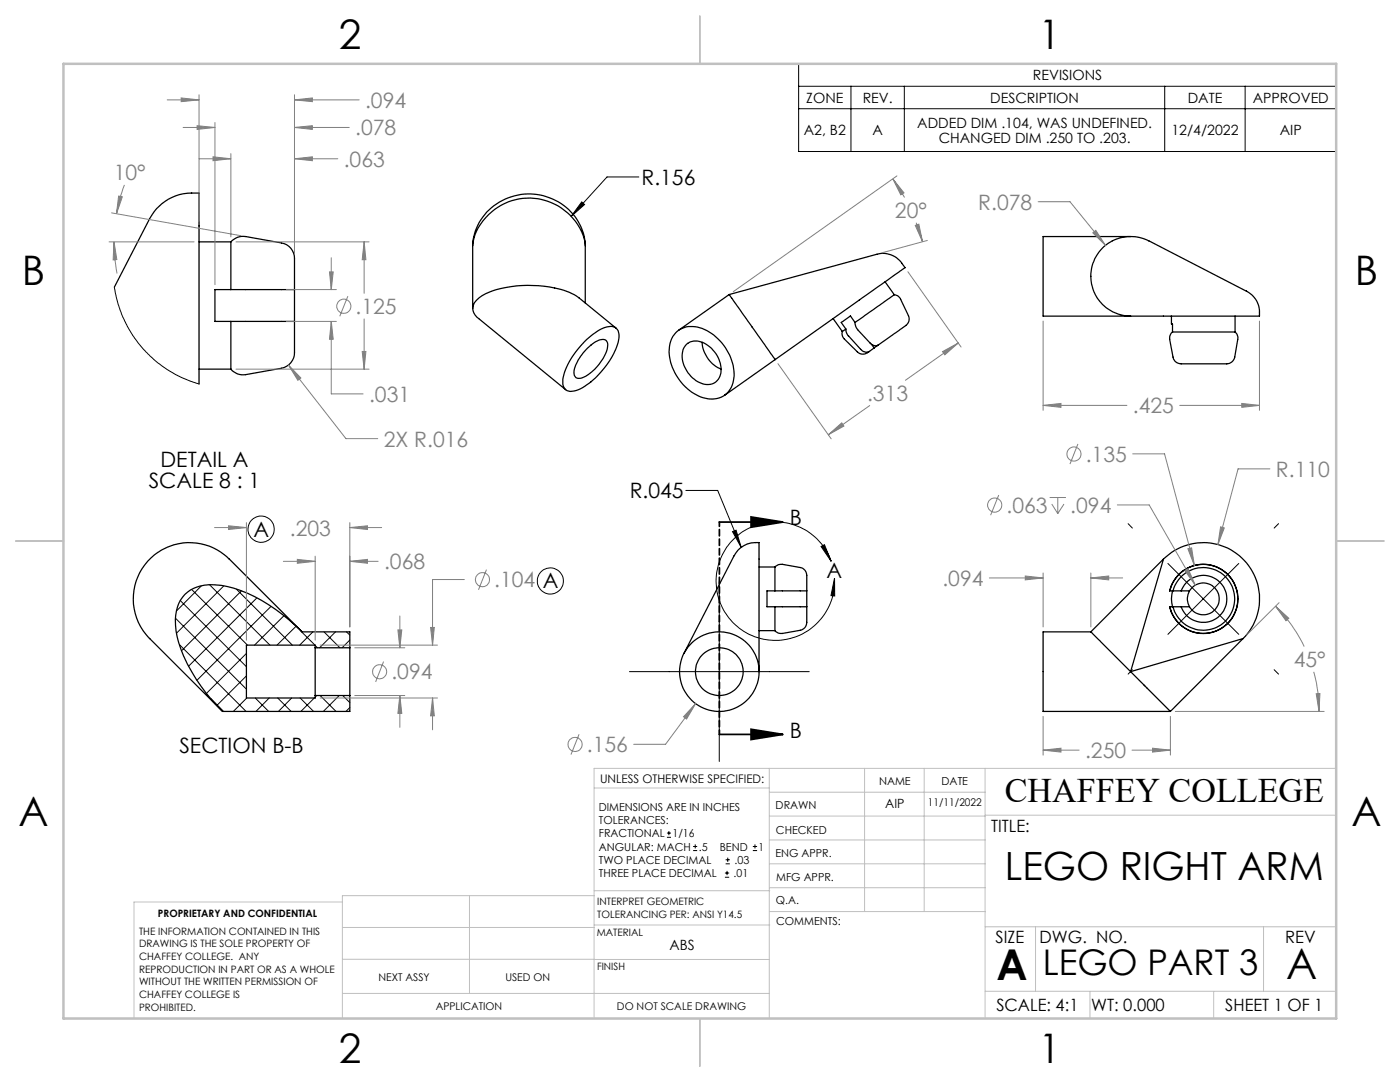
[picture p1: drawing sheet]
<svg xmlns="http://www.w3.org/2000/svg" width="279mm" height="216mm" viewBox="0 0 279 216" stroke-linecap="round" stroke-linejoin="round" font-family="sans-serif">
<g fill="none" stroke="#000" stroke-width=".25">
<path d="M29.8 43.7l-7 13.6M29.9 43.6a9.6 9.6 0 0 1 9.8-5v38M39.7 48.3h6.4M46.1 48.3a3.2 3.2 0 0 1 2.9-1.1l7.2 1.3a3.4 3.4 0 0 1 2.6 4.1v5.2M46.1 48.3v9.5M46.1 57.8h12.7M46.1 57.8h-3.2v6.3h3.2M58.8 57.8v6.3M116.8 48.9a11.3 11.3 0 0 0-17.1-8.6 10.5 10.5 0 0 0-5.4 8.7M145.5 58.8l29.5-8.1a4.6 4.6 0 0 1 5 1.8l.6 .9-25.9 18.4M145.5 58.8l9.2 13M145.5 58.8l-10.1 7.1"/>
<path d="M176.6 56.2l1.9 2.6M178.5 58.8a1.47 1.47 0 0 1 1.2 .9l1.6 3.3a2.18 2.18 0 0 1-1.4 2.6l-4.6 3.2M178.5 58.8l-7.9 5.5M225.6 47.2h-17.4v15.9h43.2a4.8 4.8 0 0 0-2.6-5M229.3 48.1a7.9 7.9 0 0 0-11.4 5.2 7.9 7.9 0 0 0 7.7 9.8M229.3 48l19.4 10.1M248.7 58.1h.1M39.7 73.7h6.4M46.1 64.1v9.6M46.1 64.1h12.7M58.8 64.1v5.3a3.5 3.5 0 0 1-2.6 4.1l-7.2 1.3a3.1 3.1 0 0 1-2.9-1.1M94.3 61.5a2.63 2.63 0 0 0 1.2 2.1l17.4 14.2"/>
<path d="M94.3 61.5a4.4 4.4 0 0 1 3.4-3.2 23.1 23.1 0 0 1 16.8 .5l1.1 .7 7.3 6M116.8 60.5v-11.4a11 11 0 0 0-8.8-9.3 11.5 11.5 0 0 0-13.6 8.4l-.1 13.3M117 69.7a4.7 4.7 0 0 1 3.6-1.9 1.28 1.28 0 0 1 .6 1.7 9.5 9.5 0 0 1-5.2 6 1.15 1.15 0 0 1-1.2-.4 1.15 1.15 0 0 1-.2-1.2l.2-.7a10.6 10.6 0 0 1 2.2-3.5zM117.1 67.7l.4-.3a6.9 6.9 0 0 1 4.7-2.2 1.82 1.82 0 0 1 1.3 2.4 16 16 0 0 1-8.3 10.3 1.94 1.94 0 0 1-2.7-.7 6.2 6.2 0 0 1 1.1-5l1.6-2.3zM134.8 66.4a4.8 4.8 0 0 1 5.8-.6 10.3 10.3 0 0 1 5.8 9.7 4.4 4.4 0 0 1-6 3.9 10.2 10.2 0 0 1-6.7-10.6l.4-1.3zM137 68.7a3.5 3.5 0 0 1 4.6 .5 5.6 5.6 0 0 1 2.1 5.9 2.75 2.75 0 0 1-4.1 1.2 5.8 5.8 0 0 1-3.1-6.8zM140.1 68.3a6.3 6.3 0 0 0 3.8 5.4M154.7 71.8l-10.1 7.1M166.3 63.6l1.8 2.5M168.1 66.1a1.53 1.53 0 0 0 .4 1.6l2.6 2.5a1.7 1.7 0 0 0 2.4-.1M168.8 65.7l-.7 .4M168.8 65.7l.1 .6 .3 .7 2.6 2.7a1.37 1.37 0 0 0 1.7 .4"/>
<path d="M170.6 64.3l.2 .8 .4 .7 2.4 2.6a1.38 1.38 0 0 0 1.7 .4M170.6 64.3l-.9-1.3-1.6 1.2-.2 .1 .9 1.4M173.9 68.7l.5 .7M174.4 69.4l-.9 .7M175.3 68.8l-.9 .6M233.8 63.1v1.6h.2v1.6M234 66.3l-.5 .7-.1 .7 .7 3.6a1.83 1.83 0 0 0 2.3 1.3h5.1a12.1 12.1 0 0 0 4.1-.2l.7-.9 .7-3.8a1.6 1.6 0 0 0-.5-1.4M234 66.3h12.5M246.5 63.1v3.2M146.5 110.9l-10 19.5M146.6 110.8a4.7 4.7 0 0 1 4.9-2.5v25.7M151.5 113.1h3.2"/>
<path d="M154.7 113.1a1.6 1.6 0 0 1 1.4-.5l3.6 .6a2.11 2.11 0 0 1 1.3 2.6v2.1M154.7 113.1v4.8M154.7 117.9h6.3M154.7 117.9h-1.6v3.2h1.6M161 117.9v3.2M232.2 111.5a11.2 11.2 0 0 1 15.9 .1 11.2 11.2 0 0 1 0 15.8M232.2 111.5l-14.5 14.6M232.2 111.5l-6.6 22.5M233.4 117.9a6.9 6.9 0 0 1 10.7-4.1 6.9 6.9 0 0 1 0 11.4 6.9 6.9 0 0 1-10.7-4.1M233.4 117.9a6.9 6.9 0 0 1 10.6-4.1 6.9 6.9 0 0 1 0 11.4 6.9 6.9 0 0 1-10.6-4.1M233.4 117.9h.7M234 117.9a6.1 6.1 0 0 0 0 3.2"/>
<path d="M234.1 117.9a6.3 6.3 0 0 1 9.6-3.5 6.3 6.3 0 0 1 0 10.2 6.3 6.3 0 0 1-9.6-3.5M234.1 117.9h1.6M235.7 117.9a4.7 4.7 0 0 1 7.2-2.2 4.7 4.7 0 0 1 0 7.6 4.7 4.7 0 0 1-7.2-2.2M235.7 117.9h1.7M237.4 117.9a3.2 3.2 0 0 1 4.8-.8 3.2 3.2 0 0 1 0 4.8 3.2 3.2 0 0 1-4.8-.8M237.4 117.9a3.2 3.2 0 0 0 0 3.2M60.3 126.1a31.1 31.1 0 0 0-16.1-9.3 8.2 8.2 0 0 0-7.3 1.8 8.2 8.2 0 0 0-1.8 7.3 29.7 29.7 0 0 0 7.6 14.3l1.7 1.8M60.3 126.1l-14.5-14.6a11.2 11.2 0 0 0-15.9 .1 11.2 11.2 0 0 0 0 15.8l14.5 14.6M60.3 126.1h9.5v3.2M62.9 129.3v9.5M62.9 129.3h6.9M62.9 129.3v-.6h-13.7v10.6h13.7v-.5"/>
<path d="M62.9 138.8h6.9M69.8 129.3v9.5M69.8 138.8v3.2h-25.4M151.5 125.8h3.2M154.7 121.1v4.7M154.7 121.1h6.3M161 121.1v2.8a1.7 1.7 0 0 1-1.3 1.9l-3.6 .6a1.52 1.52 0 0 1-1.4-.6M217.7 126.1h-9.5v15.9h25.4M217.7 126.1l7.9 7.9M225.6 134l8 8M233.4 121.1h.7M234.1 121.1h1.6"/>
<path d="M235.7 121.1h1.7M248.1 127.4l-22.5 6.6M248.1 127.4l-14.5 14.6"/>
<circle cx="143.5" cy="134" r="4.8"/>
<circle cx="143.5" cy="134" r="7.9"/>
</g>
<g fill="none" stroke="#000" stroke-width=".2">
<path d="M159.4 12.7h107.3v17.5h-107.3zM159.4 17.2h107.3M169.8 17.2v13M180.5 17.2v13M232.4 17.2v13M248.5 17.2v13M127.5 35.3h-6.4l-7.1 7.9M159.4 21.7h107.3M22.8 57.3l.7 3.2 1.1 2.9 1.9 3.6 2.1 2.7 2.2 2.1 2.6 2 2.7 1.4 3.6 1.4M116.1 40.3l.6 .5-2.7 2.4zM136.9 97.9h6.3l4.7 11.3M36 119.8l13.2 13.2"/>
<path d="M38.2 117.6l11.2 11.1M40.2 116.9l-5 5M41.8 116.7l12.1 12M44.7 116.9l-9.5 9.4M47.2 117.6l11.1 11.1M48.2 117.9l-11.9 11.9M51.3 119.3l-13.7 13.6M143.5 116.1v35.8M146.2 106.1l.7-.3 1 3.4zM163.9 109l.6-.3 1.4 3.3zM165.9 112a11.8 11.8 0 0 0-19.4-4.5 11.8 11.8 0 0 0 3.9 19.5 11.8 11.8 0 0 0 16.1-11.6M166.5 115.4l.1 3.5h-.8z"/>
<path d="M225.1 104.5l.9 .9M233.1 112.4l14.1 14.2M247.2 112.4l-14.1 14.2M255.2 104.5l-.9 .9M35 123.4l14.2 14.1M35.8 128.7l13.3 13.3M42.1 139.4l2.5 2.6M49.2 130.4l-8 8M49.2 134.9l-5.9 5.9M49.2 139.3l-2.6 2.7M50.9 139.3l2.7 2.7M53.7 139.3l-2.6 2.7"/>
<path d="M54.1 121l-14.8 14.7M55.4 139.3l2.7 2.7M56.7 122.9l-5.9 5.8M58.2 139.3l-2.6 2.7M59.1 125l-3.8 3.7M59.9 139.3l2.7 2.7M60 125.9l2.9 2.8M62.4 126.1l-2.6 2.6M62.7 139.3l-2.7 2.7M62.9 128.8l.5 .5M63.2 138.8l-.3 .3M63.9 138.8l3.2 3.2"/>
<path d="M64.7 126.1l3.1 3.2M67 126.1l-3.2 3.2M67.7 138.8l-3.2 3.2M68.4 138.8l1.4 1.4M69.1 126.1l.7 .6M69.8 127.7l-1.5 1.6M125.6 134h35.9M226 133.6l-.9 .9M254.3 133.6l.9 .9M69.8 141.2l-.8 .8M133.1 167.1h.8M133.1 166.2h.8"/>
<path d="M133.5 165.8v.9M138.3 169.7h.8M138.3 168.9h.8M138.7 168.5v.8M144.7 175h.8M144.7 174.2h.8M144.8 172.4h.9M144.8 171.6h.9M145.1 173.8v.8M145.2 171.1v.9M150.2 169.7h.9M150.2 168.9h.9"/>
<path d="M150.7 168.5v.8"/>
<circle cx="52.1" cy="105.6" r="2.62"/>
<circle cx="109.8" cy="115.9" r="2.6"/>
</g>
<g fill="none" stroke="#808080" stroke-width=".2">
<path d="M33.4 19.9h6.3M36.2 19.5l3.5 .4-3.5 .4zM39.7 18.9v25.2M58.8 19.9l3.5-.4v.8zM58.8 18.9v31.7M58.8 19.9h12.9M23.7 39.1l.7 .2-1.2 3.4zM24.8 36.9a26.7 26.7 0 0 0-1.6 5.8M36.5 25.4h6.4M39.3 25.1l3.6 .3-3.6 .4zM39.7 31.7h6.4M42.5 31.3l3.6 .4-3.6 .4z"/>
<path d="M42.9 24.4v32.4M46.1 30.7v16.6M58.8 25.4l3.5-.3v.7zM58.8 31.7l3.5-.4v.8zM58.8 25.4h10.9M58.8 31.7h8.6M178.2 35.7l2.2 2.8-.6 .4zM178.2 35.7l2.3 3.7M179 35.1l-32.7 23.1M21.8 48.3h16.9M22.3 42.5l25.7 4.5M22.8 48.3l.5 3.5-.7 .1z"/>
<path d="M22.8 48.3a31.6 31.6 0 0 0 .6 6.3M47.1 48.3h26.6M57.2 57.8h9.9M65.8 54.3h.7l-.4 3.5zM66.1 51.4v6.4M69.4 59.1l-1.6 4M72.7 48.3l.3 3.5h-.7zM72.7 48.3v10.2M181.2 54.2l10.6 15.1M182.7 45l.7-.3 .7 3.6zM182.8 44.4l1.3 3.9M185.1 48l-9.1 2.4"/>
<path d="M207.2 40.3h6.3l7.1 8.7M218.1 46.5l.6-.5 1.9 3zM47.1 73.7h26.6M57.2 64.1h9.9M57.6 72.8l2.4 2.6-.6 .5zM57.6 72.8l11.4 14.7h6.4M66.1 64.1l.4 3.6h-.7zM66.1 64.1v14.5h6.4M72.3 70.1h.7l-.3 3.6zM72.7 63.6v10.1M155.3 72.6l10.6 15M188.1 70.2l3.1-1.8-2.6 2.4z"/>
<path d="M191.2 68.4l-10.5 7.5M208.2 64.1v17.8M251.4 64.1v17.8M165.3 86.7l2.7-2.3 .4 .6zM173.6 80.9l-8.3 5.8M199.3 98.8l-1.6 4M208.2 80.9l3.5-.4v.8zM208.2 80.9h16.7M209.5 99.3h3.2M211.1 99.3v3.2M215.1 88.6l-1.6 4M226.1 90.6h6.3l6 22.3"/>
<path d="M235.4 80.9h16M247.8 80.5l3.6 .4-3.6 .4zM253.4 93.6h-6.3l-4 15.1M42.8 105.3h6.4M45.6 104.9l3.6 .4-3.6 .4zM49.2 104.3v23.4M56.6 112h6.3M59.3 111.6l3.6 .4-3.6 .4zM62.9 111v16.7M69.8 112l3.5-.4v.8zM69.8 105.3l3.5-.4v.8zM69.8 104.3v20.8"/>
<path d="M69.8 112h5.7M69.8 105.3h6.4M92.7 115.6h-6.4v13.1M97.1 113.7l-1.6 4M197.4 115.3h10.8M204.6 114.9l3.6 .4-3.6 .4zM208.2 114.3v10.8M209.9 100.6l1.2 1.9M212.3 100.6l-1.2 1.9M217.7 115.3l3.6-.4v.8zM217.7 114.3v10.8M217.7 115.3h6.3"/>
<path d="M223 100.8h6.3l9.2 16M236.5 113.9l.6-.4 1.4 3.3zM237.1 109.5l.7-.2 .6 3.6zM243.6 105.1l.7 .2-1.2 3.4zM63.9 139.3h23.4M63.9 128.7h23.4M70.8 138.8h10M70.8 129.3h10M76.6 132l-1.6 4.1M79.4 125.7h.8l-.4 3.6zM79.8 138.8l.4 3.5h-.8zM79.8 122.9v6.4"/>
<path d="M79.8 138.8v6.3M85.9 125.2h.8l-.4 3.5zM86.3 139.3l.4 3.5h-.8zM86.3 139.3v6.3M254.6 121l2.6 2.4-.6 .5zM254.6 121a28.5 28.5 0 0 1 5.7 8M255.3 120.3l-6.5 6.4M262.2 134.1a28.1 28.1 0 0 1 1 7.9M262.7 138.4h.7l-.2 3.6zM115.6 146.5l-1.7 4.1M138.8 140.4l-1.8 3.1-.6-.5zM138.8 140.4l-6 8.1h-6.3"/>
<path d="M208.2 149.7l3.5-.4v.8zM208.2 142.9v7.8M208.2 149.7h7.2M225.9 149.7h7.7M230 149.3l3.6 .4-3.6 .4zM233.6 142.9v7.8M234.6 142h29.7"/>
<circle cx="68.6" cy="61.1" r="1.41"/>
<circle cx="214.3" cy="90.6" r="1.41"/>
<circle cx="96.3" cy="115.7" r="1.41"/>
<circle cx="198.5" cy="100.8" r="1.42"/>
<circle cx="75.8" cy="134" r="1.41"/>
<circle cx="114.8" cy="148.5" r="1.41"/>
</g>
<path d="M143.5 104.2h12.7M149.9 103.2l6.3 1-6.3 1zM143.5 146.5h12.7M149.9 145.5l6.3 1-6.3 1.1z" fill="none" stroke="#000" stroke-width=".35"/>
<path d="M143.6 104.2v42.3" fill="none" stroke="#000" stroke-width=".35" stroke-dasharray="1.3 .6" stroke-dashoffset=".4"/>
<g fill="none" stroke="#c0c0c0" stroke-width=".2">
<path d="M118.6 157.2h34.9M153.5 153.3v49.9M153.5 158.1h43.1M172.5 153.3v28.6M184.4 153.3v28.6M196.6 153.3v49.9M266.7 153.3h-148.1v49.9M68.3 180h-41.6v23.2M93.7 178.7v19.5M118.6 178.7h-50.3v24.5M118.6 177.7h35M153.5 167.6h43.1"/>
<path d="M153.5 162.8h43.1M153.5 172.4h43.1M153.5 177.1h43.1M196.6 162.7h70.1M68.3 198.2h85.2M68.3 191.4l85.2 .1M68.3 185.1h50.3M118.6 184.6h35M153.6 181.9h43M196.6 197.8h70.1M196.6 184.9h70.1M206.7 184.9v12.9"/>
<path d="M217.5 197.8v5.4M242.2 197.8v5.4M252.2 184.9v12.9"/>
</g>
<path d="M139.7 3.2v9.5M3.1 107.9h9.6M266.7 107.9h9.5M139.7 203.2v9.6" fill="none" stroke="#c0c0c0" stroke-width=".25"/>
<path d="M12.7 12.7h254v190.5h-254z" fill="none" stroke="#c0c0c0" stroke-width=".5"/>
<g fill="#000">
<path d="M149.9 103.2l6.3 1-6.3 1zM149.9 145.5l6.3 1-6.3 1.1z"/>
<path d="M163.9 109l.6-.3 1.4 3.3zM166.5 115.4l.1 3.5h-.8zM146.2 106.1l.7-.3 1 3.4zM116.1 40.3l.6 .5-2.7 2.4z"/>
</g>
<path d="M243.6 105.1l-.5 3.6 1.2-3.4zM236.5 113.9l2 2.9-1.4-3.3zM262.7 138.4h.7l-.2 3.6zM254.6 121l2.6 2.4-.6 .5zM217.7 115.3l3.6-.4v.8zM204.6 114.9l3.6 .4-3.6 .4zM208.2 149.7l3.5-.4v.8zM230 149.3l3.6 .4-3.6 .4zM237.1 109.5l1.3 3.4-.6-3.6zM208.2 80.9l3.5-.4v.8zM247.8 80.5l3.6 .4-3.6 .4zM218.1 46.5l2.5 2.5-1.9-3zM138.8 140.4l-2.4 2.6 .6 .5zM182.7 45l.7-.3 .7 3.6zM178.2 35.7l2.2 2.8-.6 .4zM165.3 86.7l2.7-2.3 .4 .6zM188.1 70.2l3.1-1.8-2.6 2.4zM65.8 54.3h.7l-.4 3.5zM66.1 64.1l.4 3.6h-.7zM39.3 25.1l3.6 .3-3.6 .4zM58.8 25.4l3.5-.3v.7zM36.2 19.5l3.5 .4-3.5 .4zM58.8 19.9l3.5-.4v.8zM57.6 72.8l1.8 3.1 .6-.5zM42.5 31.3l3.6 .4-3.6 .4zM58.8 31.7l3.5-.4v.8zM23.7 39.1l.7 .2-1.2 3.4zM22.8 48.3l.5 3.5-.7 .1zM72.7 48.3l.3 3.5h-.7zM72.3 70.1h.7l-.3 3.6zM79.8 138.8l.4 3.5h-.8zM79.4 125.7h.8l-.4 3.6zM86.3 139.3l.4 3.5h-.8zM85.9 125.2h.8l-.4 3.5zM59.3 111.6l3.6 .4-3.6 .4zM69.8 112l3.5-.4v.8zM45.6 104.9l3.6 .4-3.6 .4zM69.8 105.3l3.5-.4v.8z" fill="#808080"/>
<g font-size="8.5">
<text x="198.9" y="195.5">A</text>
<text x="256.7" y="195.4">A</text>
</g>
<g font-size="8.1">
<text x="67.6" y="9.7">2</text>
<text x="207.3" y="9.7">1</text>
<text x="4.4" y="57">B</text>
<text x="270.4" y="57">B</text>
<text x="3.7" y="164.9">A</text>
<text x="269.7" y="164.9">A</text>
<text x="67.6" y="212.2">2</text>
<text x="207.3" y="212.2">1</text>
</g>
<text font-size="7.8" x="200.5" y="175.7">LEGO RIGHT ARM</text>
<text font-size="7.1" x="208.1" y="194.6">LEGO PART 3</text>
<text font-size="6.9" x="200.5" y="160.1">CHAFFEY COLLEGE</text>
<g font-size="4.2" fill="#808080">
<text x="72.9" y="21.5">.094</text>
<text x="70.9" y="27">.078</text>
<text x="22.7" y="36">10°</text>
<text x="68.6" y="33.3">.063</text>
<text x="195.2" y="41.8">R.078</text>
<text x="178.6" y="43.5">20°</text>
<text x="71" y="62.6">.125</text>
<text x="73.7" y="80.2">.031</text>
<text x="173.1" y="80">.313</text>
<text x="226.1" y="82.5">.425</text>
<text x="76.6" y="89.1">2X R.016</text>
<text x="216.7" y="92.1">.135</text>
<text x="254.6" y="95.2">R.110</text>
<text x="57.9" y="106.9">.203</text>
<text x="200.9" y="102.3">.063</text>
<text x="213.6" y="102.3">.094</text>
<text x="76.7" y="113.6">.068</text>
<text x="98.6" y="117.2">.104 A</text>
<text x="188.1" y="116.9">.094</text>
<text x="78.1" y="135.6">.094</text>
<text x="258.2" y="133.1">45°</text>
<text x="117.1" y="150.1">.156</text>
<text x="216.6" y="151.3">.250</text>
</g>
<g font-size="4.2">
<text x="128" y="36.9">R.156</text>
<text x="32" y="93.2">DETAIL A</text>
<text x="29.7" y="97.4">SCALE 8 : 1</text>
<text x="125.7" y="99.4">R.045</text>
<text x="50.6" y="107.1">A</text>
<text x="157.6" y="104.8">B</text>
<text x="165" y="115.2">A</text>
<text x="157.6" y="147.2">B</text>
<text x="35.8" y="150.2">SECTION B-B</text>
</g>
<g font-size="3.4">
<text x="197.8" y="166">TITLE:</text>
<text x="198.7" y="188.1">SIZE</text>
<text x="207.5" y="188.1">DWG. NO.</text>
<text x="256.5" y="188.2">REV</text>
<text x="198.8" y="201.7">SCALE: 4:1</text>
<text x="217.7" y="201.8">WT: 0.000</text>
<text x="244.5" y="201.7">SHEET 1 OF 1</text>
</g>
<g font-size="2.8">
<text x="206.1" y="16">REVISIONS</text>
<text x="160.9" y="20.5">ZONE</text>
<text x="172.2" y="20.5">REV.</text>
<text x="197.6" y="20.5">DESCRIPTION</text>
<text x="237" y="20.5">DATE</text>
<text x="250" y="20.5">APPROVED</text>
<text x="160.4" y="27">A2, B2</text>
<text x="174.1" y="27">A</text>
<text x="183.1" y="25.6">ADDED DIM .104, WAS UNDEFINED.</text>
<text x="187.3" y="28.4">CHANGED DIM .250 TO .203.</text>
<text x="233.8" y="27">12/4/2022</text>
<text x="255.4" y="27">AIP</text>
<text x="133.6" y="189.5">ABS</text>
</g>
<text font-size="2.5" x="176.7" y="161.3">AIP</text>
<text font-size="2.4" x="119.8" y="156.2">UNLESS OTHERWISE SPECIFIED:</text>
<g font-size="2.2">
<text x="119.5" y="161.8">DIMENSIONS ARE IN INCHES</text>
<text x="154.8" y="161.4">DRAWN</text>
<text x="175.4" y="156.6">NAME</text>
<text x="187.9" y="156.7">DATE</text>
<text x="119.5" y="164.4">TOLERANCES:</text>
<text x="119.5" y="167.1">FRACTIONAL</text>
<text x="134.2" y="167.1">1/16</text>
<text x="154.9" y="166.3">CHECKED</text>
<text x="119.5" y="172.4">TWO PLACE DECIMAL</text>
<text x="119.5" y="169.7">ANGULAR: MACH</text>
<text x="139.5" y="169.7">.5</text>
<text x="143.6" y="169.7">BEND</text>
<text x="146.6" y="172.4">.03</text>
<text x="151.4" y="169.7">1</text>
<text x="154.8" y="171">ENG APPR.</text>
<text x="119.5" y="175">THREE PLACE DECIMAL</text>
<text x="146.4" y="175">.01</text>
<text x="154.9" y="175.7">MFG APPR.</text>
<text x="154.9" y="180.4">Q.A.</text>
<text x="154.9" y="184.6">COMMENTS:</text>
</g>
<g font-size="2.1">
<text x="185.2" y="160.7">11/11/2022</text>
<text x="75.5" y="195.7">NEXT ASSY</text>
<text x="100.9" y="195.7">USED ON</text>
<text x="86.9" y="201.5">APPLICATION</text>
<text x="123.1" y="201.6">DO NOT SCALE DRAWING</text>
</g>
<g font-size="2">
<text x="31.5" y="182.9">PROPRIETARY AND CONFIDENTIAL</text>
<text x="119.2" y="180.6">INTERPRET GEOMETRIC</text>
<text x="119.2" y="183.1">TOLERANCING PER: ANSI Y14.5</text>
<text x="27.8" y="186.5">THE INFORMATION CONTAINED IN THIS</text>
<text x="27.8" y="189">DRAWING IS THE SOLE PROPERTY OF</text>
<text x="27.8" y="191.6">CHAFFEY COLLEGE. ANY</text>
<text x="119.1" y="186.7">MATERIAL</text>
<text x="27.8" y="194.1">REPRODUCTION IN PART OR AS A WHOLE</text>
<text x="27.8" y="196.6">WITHOUT THE WRITTEN PERMISSION OF</text>
<text x="119.1" y="193.5">FINISH</text>
<text x="27.8" y="199.1">CHAFFEY COLLEGE IS</text>
<text x="27.8" y="201.7">PROHIBITED.</text>
</g>
</svg>
